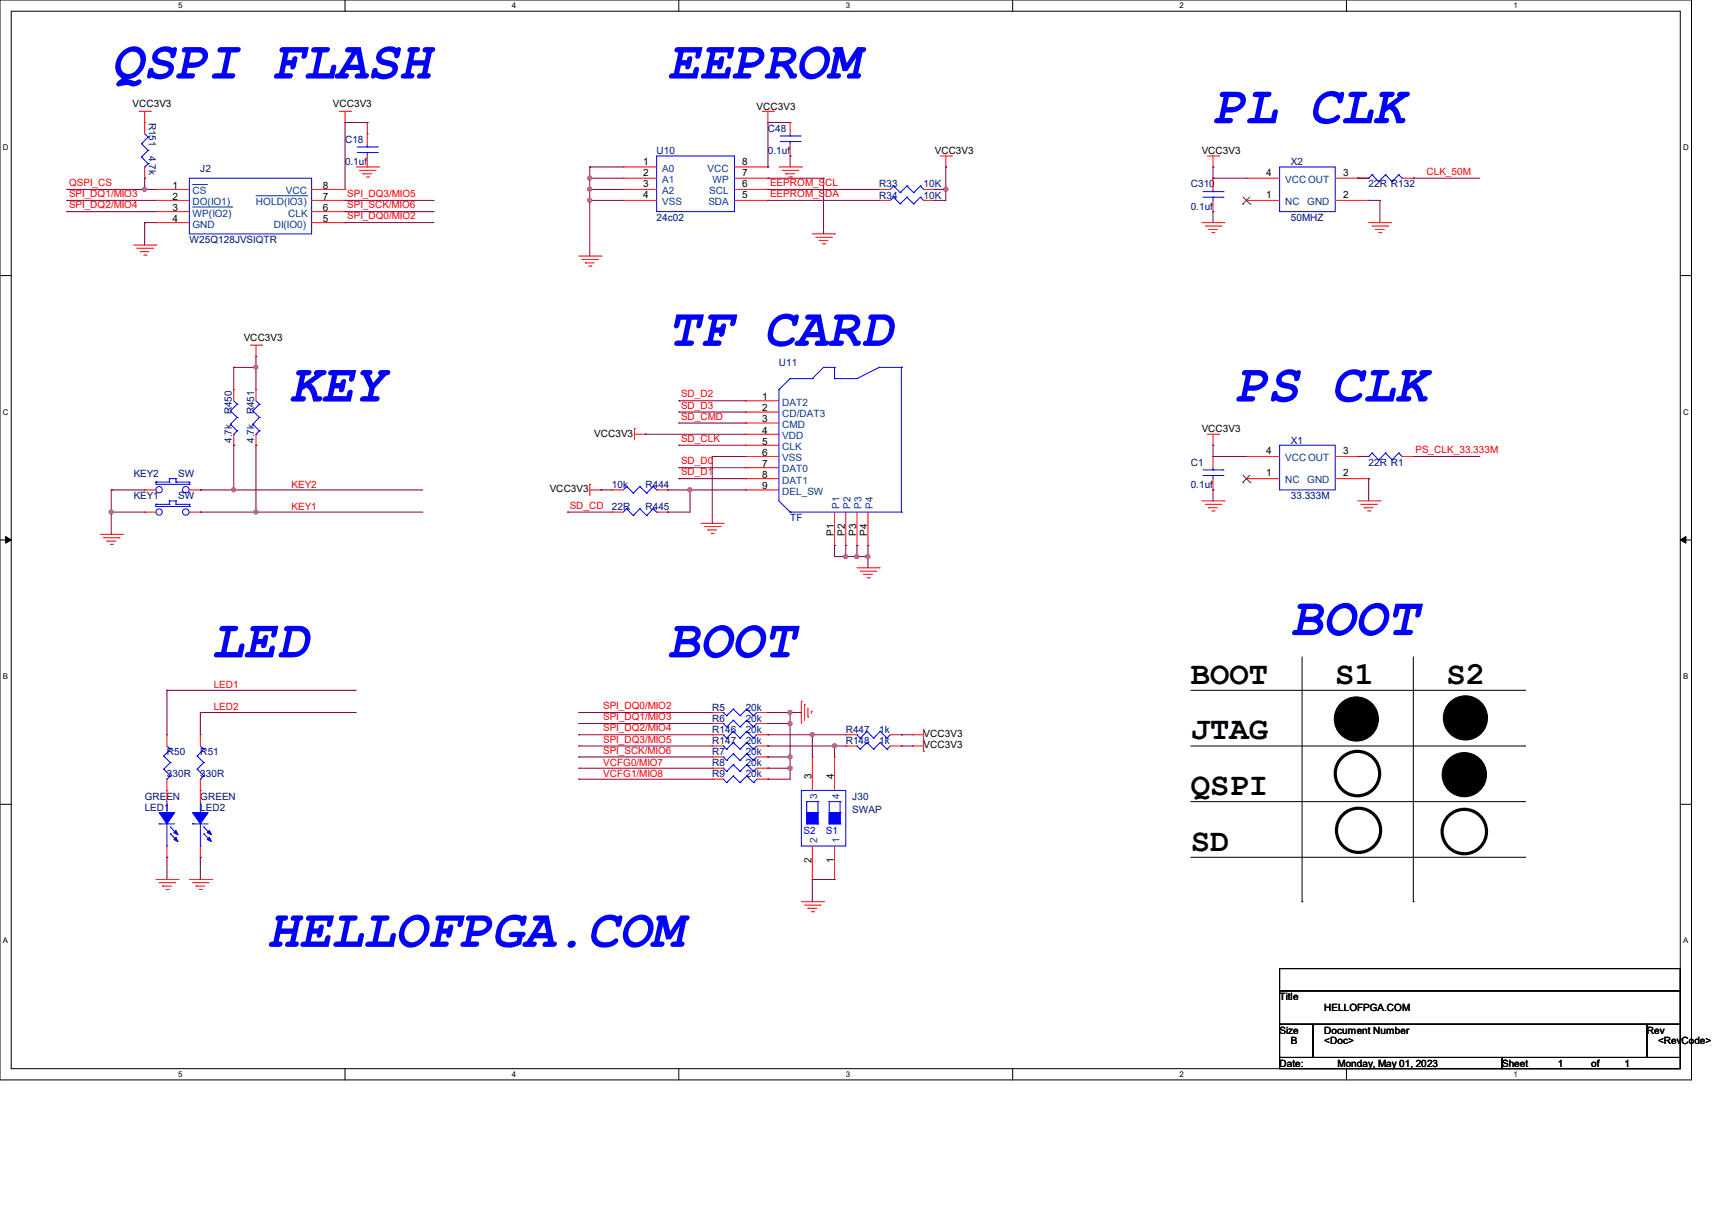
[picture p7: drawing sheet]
<svg xmlns="http://www.w3.org/2000/svg" width="297mm" height="210mm" viewBox="0 0 297 210" stroke-linecap="round" stroke-linejoin="round" font-family="sans-serif">
<path d="M0 0h293.5v187.3h-293.5zM1.9 1.9h289.6v183.4h-289.6z" fill="none" stroke="#000" stroke-width=".17"/>
<g fill="#fff">
<path d="M30.9 .2h.8v1.5h-.8z"/>
<path d="M30.9 185.5h.8v1.6h-.8z"/>
</g>
<path d="M59.9 0v1.9M59.9 185.3v2" fill="none" stroke="#000" stroke-width=".17"/>
<g fill="#fff">
<path d="M88.8 .2h.8v1.5h-.8z"/>
<path d="M88.8 185.5h.8v1.6h-.8z"/>
</g>
<path d="M117.8 0v1.9M117.8 185.3v2" fill="none" stroke="#000" stroke-width=".17"/>
<g fill="#fff">
<path d="M146.7 .2h.8v1.5h-.8z"/>
<path d="M146.7 185.5h.8v1.6h-.8z"/>
</g>
<path d="M175.7 0v1.9M175.7 185.3v2" fill="none" stroke="#000" stroke-width=".17"/>
<g fill="#fff">
<path d="M204.6 .2h.8v1.5h-.8z"/>
<path d="M204.6 185.5h.8v1.6h-.8z"/>
</g>
<path d="M233.6 0v1.9M233.6 185.3v2" fill="none" stroke="#000" stroke-width=".17"/>
<g fill="#fff">
<path d="M262.6 .2h.7v1.5h-.7z"/>
<path d="M262.6 185.5h.7v1.6h-.7z"/>
<path d="M.5 24.8h1v1.6h-1z"/>
<path d="M292 24.8h1v1.6h-1z"/>
<path d="M.5 70.7h1v1.5h-1z"/>
<path d="M292 70.7h1v1.5h-1z"/>
</g>
<path d="M0 47.8h1.9M291.5 47.8h2" fill="none" stroke="#000" stroke-width=".17"/>
<g fill="#fff">
<path d="M.5 116.5h.9v1.6h-.9z"/>
<path d="M292 116.5h.9v1.6h-.9z"/>
</g>
<path d="M0 93.6h1.9M291.5 93.6h2" fill="none" stroke="#000" stroke-width=".17"/>
<path d="M1 93l.9 .6-.9 .6zM291.5 93.6l1-.6v1.2z" fill="#000" stroke="#000" stroke-width=".17"/>
<g fill="#fff">
<path d="M.5 162.4h.9v1.5h-.9z"/>
<path d="M292 162.4h.9v1.5h-.9z"/>
</g>
<g fill="none" stroke="#000" stroke-width=".17">
<path d="M206.6 119.7h57.9M225.9 113.9v42.5M245.2 113.9v42.5M264.5 119.7h.1M0 139.5h1.9M206.6 129.4h57.9M206.6 139h57.9M264.5 129.4h.1M264.5 139h.1M291.5 139.5h2M206.6 148.7h57.9M225.9 156.4h.1"/>
<path d="M245.2 156.4h.1M264.5 148.7h.1M222 168h69.5v3.8h-69.5zM222 171.8h69.5v5.8h-69.5zM222 177.6h5.8v5.8h-5.8zM227.8 177.6h57.9v5.8h-57.9zM285.7 177.6h5.8v5.8h-5.8zM222 183.4h38.6v1.9h-38.6zM260.6 183.4h30.9v1.9h-30.9z"/>
</g>
<g fill="#000" stroke="#000" stroke-width=".17">
<circle cx="235.3" cy="124.7" r="3.8"/>
<circle cx="254.1" cy="134.3" r="3.8"/>
<circle cx="254.2" cy="124.5" r="3.8"/>
</g>
<g fill="none" stroke="#000" stroke-width=".55">
<circle cx="235.5" cy="134.2" r="3.9"/>
<circle cx="235.7" cy="144" r="3.8"/>
<circle cx="254" cy="144.2" r="3.9"/>
</g>
<g fill="none" stroke="#f00" stroke-width=".17">
<path d="M24.1 19.3h2M25.1 19.3v3.9M26.1 19.3h.1M58.9 19.3h1.9M59.9 19.3v2M60.8 19.3h.1M132.2 19.3h2M133.2 19.3v2M134.2 19.3h.1M25.1 21.3h.1M25.1 30.9h.1M25.1 29v1.9"/>
<path d="M27.1 32.9h.1M27.1 34.8h.1M27.1 36.7h.1M27.1 38.6h.1M27.1 38.6h5.8M27.1 34.8h5.8M27.1 32.9h5.8M27.1 36.7h5.8M54.1 38.6h5.8M54.1 34.8h5.8M54.1 32.9h5.8M54.1 36.7h5.8"/>
<path d="M59.9 21.3h.1M59.9 32.9h.1M59.9 34.8h.1M59.9 36.7h.1M59.9 38.6h.1M61.8 29h3.9M62.4 29.5h2.7M62.9 30.1h.1M62.9 30.1h1.6M63.5 30.7h.4M63.7 23.2h.1M63.7 29h.1"/>
<path d="M63.7 23.2v1.9M63.7 27.1v1.9M63.9 30.7h.1M65.1 29.5h.1M65.7 29h.1M108.1 29h.1M108.1 34.8h.1M108.1 30.9h.1M108.1 32.9h.1M108.1 29h5.8M108.1 30.9h5.8M108.1 34.8h5.8"/>
<path d="M108.1 32.9h5.8M127.4 29h5.8M127.4 30.9h5.8M127.4 34.8h5.8M127.4 32.9h5.8M133.2 21.3h.1M133.2 34.8h.1M133.2 32.9h.1M133.2 30.9h.1M133.2 29h.1M135.1 29h3.9M135.7 29.5h2.7"/>
<path d="M136.3 30.1h.1M136.3 30.1h1.5M136.9 30.7h.4M137.1 21.3h.1M137.1 27.1h.1M137.1 21.3v1.9M137.1 25.1v2M137.3 30.7h.1M138.4 29.5h.1M139 29h.1M152.5 34.8h.1M152.5 32.9h.1"/>
<path d="M152.5 34.8h1.9M152.5 32.9h1.9M160.2 34.8h2M160.2 32.9h2M162.2 34.8h.1M162.2 32.9h.1M163.2 27.1h1.9M164.1 29h.1M164.1 27.1v1.9M165.1 27.1h.1M208.5 38.6h3.8M209.1 39.2h2.7"/>
<path d="M209.5 27.1h1.9M209.7 39.8h.1M209.7 39.8h1.5M210.4 29h.1M210.4 30.9h.1M210.4 36.7h.1M210.4 27.1v1.9M210.4 30.9v2M210.4 34.8v1.9M211.4 27.1h.1M211.8 39.2h.1M212.3 38.6h.1"/>
<path d="M216.2 30.9h.1M216.2 34.8h.1M216.2 30.9h5.8M216.2 34.8h5.8M231.6 30.9h5.8M231.6 34.8h5.8M235.5 30.9h.1M237.4 30.9h.1M237.4 34.8h.1M237.4 38.6h3.9M238 39.2h2.7M238.6 39.8h.1"/>
<path d="M238.6 39.8h1.6M240.7 39.2h.1M241.3 38.6h.1M243.2 30.9h2M245.2 30.9h.1M23.2 42.5h3.9M23.7 43.1h2.8M24.3 43.6h.1M24.3 43.6h1.6M24.9 44.2h.4M25.3 44.2h.1M26.5 43.1h.1"/>
<path d="M27.1 42.5h.1M43.4 59.9h2M44.4 59.9v1.9M45.4 59.9h.1M100.4 44.4h3.9M101 45h2.7M101.6 45.6h.1M101.6 45.6h1.5M102.2 46.1h.3M102.5 46.1h.1M103.7 45h.1M104.3 44.4h.1"/>
<path d="M140.9 40.6h3.9M141.5 41.1h2.7M142.1 41.7h.1M142.1 41.7h1.5M142.7 42.3h.3M143 42.3h.1M144.2 41.1h.1M144.8 40.6h.1M210.2 40.3h.4M210.6 40.3h.1M239.2 40.3h.4M239.6 40.3h.1"/>
<path d="M40.6 67.6h.1M40.6 77.2h.1M40.6 67.6v1.9M40.6 75.3v1.9M44.4 61.8h.1M44.4 67.6h.1M44.4 77.2h.1M44.4 67.6v1.9M44.4 75.3v1.9M110.1 74.3h.1M110.1 75.3h1.9M110.1 74.3v2"/>
<path d="M112 75.3h.1M129.4 69.5h.1M129.4 71.5h.1M129.4 73.4h.1M129.4 75.3h.1M129.4 77.2h.1M129.4 79.2h.1M129.4 75.3h5.7M129.4 79.2h5.7M129.4 69.5h5.7M129.4 71.5h5.7M129.4 73.4h5.7"/>
<path d="M129.4 77.2h5.7M209.5 75.3h1.9M210.4 77.2h.1M210.4 79.2h.1M210.4 75.3v1.9M210.4 79.2v1.9M211.4 75.3h.1M216.2 79.2h.1M216.2 79.2h5.8M231.6 79.2h5.8M235.5 79.2h.1M237.4 79.2h.1"/>
<path d="M243.2 79.2h2M245.2 79.2h.1M17.4 92.7h3.9M17.9 93.3h2.8M18.5 93.9h.1M18.5 93.9h1.6M19.1 94.4h.4M19.5 94.4h.1M20.7 93.3h.1M21.3 92.7h.1M25.1 85h.1M25.1 88.8h.1"/>
<path d="M25.1 85h2M25.1 88.8h2M32.9 85h1.9M32.9 88.8h1.9M34.8 85h.1M34.8 88.8h.1M102.3 84h.1M102.3 85h2M102.3 84v1.9M104.3 85h.1M106.2 85h.1M106.2 88.8h.1"/>
<path d="M106.2 85h1.9M106.2 88.8h1.9M113.9 85h1.9M113.9 88.8h1.9M115.8 85h.1M115.8 88.8h.1M121.6 90.8h3.9M122.2 91.3h2.7M122.8 91.9h.1M122.8 91.9h1.5M123.4 92.5h.3M123.7 92.5h.1"/>
<path d="M124.9 91.3h.1M125.5 90.8h.1M129.4 81.1h.1M129.4 83h.1M129.4 85h.1M129.4 85h5.7M129.4 83h5.7M129.4 81.1h5.7M144.8 94.6h.1M144.8 88.8v5.8M146.7 94.6h.1M146.7 88.8v5.8"/>
<path d="M148.7 94.6h.1M148.7 98.5h3.8M148.7 88.8v5.8M149.2 99.1h2.7M149.8 99.6h.1M149.8 99.6h1.5M150.6 94.6h.1M150.6 88.8v5.8M151.9 99.1h.1M152.5 98.5h.1M208.5 86.9h3.8M209.1 87.5h2.7"/>
<path d="M209.7 88.1h.1M209.7 88.1h1.5M210.2 88.6h.4M210.4 85h.1M210.4 83v2M210.6 88.6h.1M211.8 87.5h.1M212.3 86.9h.1M216.2 83h.1M216.2 83h5.8M231.6 83h5.8M235.5 86.9h3.9"/>
<path d="M236.1 87.5h2.7M236.7 88.1h.1M236.7 88.1h1.5M237.3 88.6h.4M237.4 83h.1M237.7 88.6h.1M238.8 87.5h.1M239.4 86.9h.1M150.4 100.2h.4M150.8 100.2h.1M29 127.4h.1M29 137.1h.1"/>
<path d="M29 127.4v2M29 135.1v3.9M34.8 137.1h.1M34.8 127.4h.1M34.8 127.4v2M34.8 135.1v3.9M123.6 123.6h.1M123.6 131.3h.1M123.6 135.1h.1M123.6 133.2h.1M123.6 129.4h.1M123.6 125.5h.1"/>
<path d="M123.6 127.4h.1M123.6 127.4h1.9M123.6 129.4h1.9M123.6 123.6h1.9M123.6 131.3h1.9M123.6 135.1h1.9M123.6 133.2h1.9M123.6 125.5h1.9M131.3 127.4h1.9M131.3 129.4h1.9M131.3 123.6h1.9M131.3 131.3h1.9"/>
<path d="M131.3 135.1h1.9M131.3 133.2h1.9M131.3 125.5h1.9M133.2 123.6h.1M133.2 131.3h.1M133.2 135.1h.1M133.2 133.2h.1M133.2 129.4h.1M133.2 125.5h.1M133.2 127.4h.1M139 121.6h.1M139 121.6v3.9"/>
<path d="M139.6 122.2h.1M139.6 122.2v2.7M140.2 124.3h.1M140.2 122.8v1.5M140.8 123.4h.1M140.8 123.4v.3M140.9 131.3h.1M140.9 131.3v5.8M144.8 131.3h.1M144.8 131.3v5.8M146.7 129.4h.1M146.7 127.4h.1"/>
<path d="M146.7 127.4h2M146.7 129.4h2M154.4 127.4h2M154.4 129.4h2M156.4 129.4h.1M156.4 127.4h.1M158.3 127.4h.1M158.3 129.4h.1M158.3 127.4h1.9M158.3 129.4h1.9M160.2 128.4h.1M160.2 130.3h.1"/>
<path d="M160.2 126.4v3.9M27.1 152.5h3.8M27.6 153.1h2.7M28.2 153.7h.1M28.2 153.7h1.6M28.8 154.3h.4M29 148.7h.1M29 146.7v2M29.2 154.3h.1M30.3 153.1h.1M30.9 152.5h.1M32.9 152.5h3.8"/>
<path d="M33.4 153.1h2.7M34 153.7h.1M34 153.7h1.5M34.6 154.3h.4M34.8 148.7h.1M34.8 146.7v2M35 154.3h.1M36.1 153.1h.1M36.7 152.5h.1M139 156.4h3.9M139.6 157h2.7M140.2 157.5h.1"/>
<path d="M140.2 157.5h1.5M140.8 158.1h.3M140.9 152.5h.1M140.9 146.7v5.8M141.1 158.1h.1M142.3 157h.1M142.9 156.4h.1M144.8 152.5h.1M144.8 146.7v5.8"/>
</g>
<g fill="none" stroke="#00f" stroke-width=".17">
<path d="M24.6 24.9h.1M24.6 27.2h.1M24.6 24.9l1.1 1.2M24.6 27.2l1.1 1.2M25.1 29h.1M25.1 23.2l.6 .5M25.7 23.7h.1M25.7 26.1h.1M25.7 28.4h.1M25.7 23.7l-1.1 1.2M25.7 26.1l-1.1 1.1M25.7 28.4l-.6 .6"/>
<path d="M32.9 30.9h21.2v9.7h-21.2zM62 26.5h3.4M62 25.5h3.4M63.7 25.5h.1M63.7 26.5h.1M63.7 25.1v.4M63.7 26.5v.6M65.4 26.5h.1M65.4 25.5h.1M113.9 27.1h13.5v9.6h-13.5zM135.3 24.6h3.5M135.3 23.6h3.5"/>
<path d="M137.1 23.6h.1M137.1 24.6h.1M137.1 23.2v.4M137.1 24.6v.5M138.8 24.6h.1M138.8 23.6h.1M155 34.2h.1M155 32.3h.1M155 34.2l-.6 .6M155 34.2l1.2 1.1M155 32.3l-.6 .6M155 32.3l1.2 1.1"/>
<path d="M156.2 35.3h.1M156.2 33.4h.1M157.4 34.2h.1M157.4 32.3h.1M157.4 34.2l-1.2 1.1M157.4 34.2l1.1 1.1M157.4 32.3l-1.2 1.1M157.4 32.3l1.1 1.1M158.5 35.3h.1M158.5 33.4h.1M159.7 34.2h.1M159.7 32.3h.1"/>
<path d="M159.7 34.2l-1.2 1.1M159.7 34.2l.5 .6M159.7 32.3l-1.2 1.1M159.7 32.3l.5 .6M160.2 34.8h.1M160.2 32.9h.1M208.7 34.2h3.5M208.7 33.2h3.5M210.4 33.2h.1M210.4 34.2h.1M210.4 32.9v.3M210.4 34.2v.6"/>
<path d="M212.2 34.2h.1M212.2 33.2h.1M222 29h9.6v7.7h-9.6zM238 30.3h.1M238 30.3l-.6 .6M238 30.3l1.2 1.2M239.2 31.5h.1M240.4 30.3h.1M240.4 30.3l-1.2 1.2M240.4 30.3l1.1 1.2M241.5 31.5h.1M242.7 30.3h.1"/>
<path d="M242.7 30.3l-1.2 1.2M242.7 30.3l.5 .6M243.2 30.9h.1M40 71.2h.1M40 73.6h.1M40 71.2l1.1 1.2M40 73.6l1.1 1.1M40.6 75.3h.1M40.6 69.5l.5 .6M41.1 70.1h.1M41.1 72.4h.1M41.1 74.7h.1"/>
<path d="M41.1 70.1l-1.1 1.1M41.1 72.4l-1.1 1.2M41.1 74.7l-.5 .6M43.9 71.2h.1M43.9 73.6h.1M43.9 71.2l1.1 1.2M43.9 73.6l1.1 1.1M44.4 75.3h.1M44.4 69.5l.6 .6M45 70.1h.1M45 72.4h.1M45 74.7h.1"/>
<path d="M45 70.1l-1.1 1.1M45 72.4l-1.1 1.2M45 74.7l-.6 .6M135.1 67.6h.1M135.1 67.6v19.3l2 1.9M137.1 65.7h.1M137.1 65.7l-2 1.9M137.1 65.7h3.8M140.9 65.7h.1M142.9 63.7h.1M142.9 63.7l-2 2M142.9 63.7h1.9"/>
<path d="M144.8 63.7h.1M144.8 65.7h.1M144.8 63.7v2M144.8 65.7h3.9M148.7 65.7h.1M152.5 63.7h.1M152.5 63.7h3.9M152.5 63.7l-3.8 2M156.4 63.7h.1M156.4 63.7v25.1M222 77.2h9.6v7.8h-9.6zM238 78.6h.1"/>
<path d="M238 78.6l-.6 .6M238 78.6l1.2 1.2M239.2 79.8h.1M240.4 78.6h.1M240.4 78.6l-1.2 1.2M240.4 78.6l1.1 1.2M241.5 79.8h.1M242.7 78.6h.1M242.7 78.6l-1.2 1.2M242.7 78.6l.5 .6M243.2 79.2h.1M27.1 83.6h.1"/>
<path d="M27.1 87.5h.1M27.1 83.6v.4h5.8M27.1 83.6h2.3M27.1 87.5v.3h5.8M27.1 87.5h2.3M29.4 83h.1M29.4 83.6h.1M29.4 86.9h.1M29.4 87.5h.1M29.4 83h1.1M29.4 83v.6M29.4 86.9v.6"/>
<path d="M29.4 86.9h1.1M30.5 83.6h.1M30.5 83h.1M30.5 87.5h.1M30.5 86.9h.1M30.5 83.6h2.4M30.5 83v.6M30.5 86.9v.6M30.5 87.5h2.4M32.9 84h.1M32.9 83.6h.1M32.9 87.8h.1"/>
<path d="M32.9 87.5h.1M32.9 83.6v.4M32.9 87.5v.3M108.7 84.4h.1M108.7 88.2h.1M108.7 84.4l-.6 .6M108.7 84.4l1.2 1.1M108.7 88.2l-.6 .6M108.7 88.2l1.2 1.2M109.9 85.5h.1M109.9 89.4h.1M111 84.4h.1"/>
<path d="M111 88.2h.1M111 84.4l-1.1 1.1M111 84.4l1.2 1.1M111 88.2l-1.1 1.2M111 88.2l1.2 1.2M112.2 85.5h.1M112.2 89.4h.1M113.3 84.4h.1M113.3 88.2h.1M113.3 84.4l-1.1 1.1M113.3 84.4l.6 .6M113.3 88.2l-1.1 1.2"/>
<path d="M113.3 88.2l.6 .6M113.9 85h.1M113.9 88.8h.1M137.1 88.8h.1M137.1 88.8h19.3M156.4 88.8h.1M208.7 82.5h3.5M208.7 81.5h3.5M210.4 81.5h.1M210.4 82.5h.1M210.4 81.1v.4M210.4 82.5v.5"/>
<path d="M212.2 82.5h.1M212.2 81.5h.1M28.4 131.1h.1M28.4 133.4h.1M28.4 131.1l1.1 1.1M28.4 133.4l1.1 1.2M29 135.1h.1M29 129.4l.5 .5M29 139v1.9M29.5 129.9h.1M29.5 132.2h.1M29.5 134.6h.1"/>
<path d="M29.5 129.9l-1.1 1.2M29.5 132.2l-1.1 1.2M29.5 134.6l-.5 .5M34.2 131.1h.1M34.2 133.4h.1M34.2 131.1l1.1 1.1M34.2 133.4l1.1 1.2M34.8 135.1h.1M34.8 139v1.9M34.8 129.4l.5 .5M35.3 129.9h.1M35.3 132.2h.1"/>
<path d="M35.3 134.6h.1M35.3 129.9l-1.1 1.2M35.3 132.2l-1.1 1.2M35.3 134.6l-.5 .5M125.5 123.6h.1M125.5 131.3h.1M125.5 135.1h.1M125.5 133.2h.1M125.5 129.4h.1M125.5 125.5h.1M125.5 127.4h.1M125.5 123.6l.6 .5"/>
<path d="M125.5 131.3l.6 .6M125.5 135.1l.6 .6M125.5 133.2l.6 .6M125.5 129.4l.6 .5M125.5 125.5l.6 .6M125.5 127.4l.6 .6M126.1 124.1h.1M126.1 131.9h.1M126.1 135.7h.1M126.1 133.8h.1M126.1 129.9h.1M126.1 126.1h.1"/>
<path d="M126.1 128h.1M127.2 123h.1M127.2 130.7h.1M127.2 134.6h.1M127.2 132.6h.1M127.2 128.8h.1M127.2 124.9h.1M127.2 126.8h.1M127.2 123l1.2 1.1M127.2 123l-1.1 1.1M127.2 130.7l1.2 1.2M127.2 130.7l-1.1 1.2"/>
<path d="M127.2 134.6l1.2 1.1M127.2 134.6l-1.1 1.1M127.2 132.6l1.2 1.2M127.2 132.6l-1.1 1.2M127.2 128.8l1.2 1.1M127.2 128.8l-1.1 1.1M127.2 124.9l1.2 1.2M127.2 124.9l-1.1 1.2M127.2 126.8l1.2 1.2M127.2 126.8l-1.1 1.2M128.4 124.1h.1M128.4 131.9h.1"/>
<path d="M128.4 135.7h.1M128.4 133.8h.1M128.4 129.9h.1M128.4 126.1h.1M128.4 128h.1M129.5 123h.1M129.5 130.7h.1M129.5 134.6h.1M129.5 132.6h.1M129.5 128.8h.1M129.5 124.9h.1M129.5 126.8h.1"/>
<path d="M129.5 123l1.2 1.1M129.5 123l-1.1 1.1M129.5 130.7l1.2 1.2M129.5 130.7l-1.1 1.2M129.5 134.6l1.2 1.1M129.5 134.6l-1.1 1.1M129.5 132.6l1.2 1.2M129.5 132.6l-1.1 1.2M129.5 128.8l1.2 1.1M129.5 128.8l-1.1 1.1M129.5 124.9l1.2 1.2M129.5 124.9l-1.1 1.2"/>
<path d="M129.5 126.8l1.2 1.2M129.5 126.8l-1.1 1.2M130.7 124.1h.1M130.7 131.9h.1M130.7 135.7h.1M130.7 133.8h.1M130.7 129.9h.1M130.7 126.1h.1M130.7 128h.1M131.3 123.6l-.6 .5M131.3 131.3l-.6 .6M131.3 135.1l-.6 .6"/>
<path d="M131.3 133.2l-.6 .6M131.3 129.4l-.6 .5M131.3 125.5l-.6 .6M131.3 127.4l-.6 .6M139 137.1h7.7v9.6h-7.7zM140 139h.1M140 139h1.9M140 139v3.9M141.9 139h.1M141.9 139v3.9M143.8 139h.1M143.8 139h2"/>
<path d="M143.8 139v3.9M145.8 139h.1M145.8 139v3.9M148.7 129.4h.1M148.7 127.4h.1M148.7 129.4l.5 .5M148.7 127.4l.5 .6M149.2 129.9h.1M149.2 128h.1M150.4 128.8h.1M150.4 126.8h.1M150.4 128.8l1.2 1.1"/>
<path d="M150.4 128.8l-1.2 1.1M150.4 126.8l1.2 1.2M150.4 126.8l-1.2 1.2M151.6 129.9h.1M151.6 128h.1M152.7 128.8h.1M152.7 126.8h.1M152.7 128.8l1.2 1.1M152.7 128.8l-1.1 1.1M152.7 126.8l1.2 1.2M152.7 126.8l-1.1 1.2M153.9 129.9h.1"/>
<path d="M153.9 128h.1M154.4 129.4l-.5 .5M154.4 127.4l-.5 .6M27.6 142.9h.1M27.6 142.9h2.7M29 140.9h.1M29 146.7h.1M29 142.9v3.8M29.5 143.4h.1M29.5 144.6h.1M29.5 143.4l1.2 1.2M29.5 144.6l1.2 1.2"/>
<path d="M33.4 142.9h.1M33.4 142.9h2.7M34.8 140.9h.1M34.8 146.7h.1M34.8 142.9v3.8M35.3 143.4h.1M35.3 144.6h.1M35.3 143.4l1.2 1.2M35.3 144.6l1.2 1.2M140 142.9h.1M140 142.9h1.9M140 140.9h1.9"/>
<path d="M141.9 140.9h.1M141.9 142.9h.1M143.8 142.9h.1M143.8 142.9h2M143.8 140.9h2M145.8 142.9h.1M145.8 140.9h.1"/>
<circle cx="27.6" cy="88.8" r=".55"/>
<circle cx="27.6" cy="84.9" r=".55"/>
<circle cx="32.2" cy="88.8" r=".56"/>
<circle cx="32.2" cy="84.9" r=".56"/>
</g>
<path d="M215.6 35.4h.1M215.6 34.2l1.3 1.2M216.8 34.2l-1.2 1.2M216.9 35.4h.1M215.6 83.7h.1M215.6 82.4l1.3 1.3M216.8 82.4l-1.2 1.3M216.9 83.7h.1" fill="none" stroke="#804000" stroke-width=".17"/>
<g fill="#00f" stroke="#00f" stroke-width=".17">
<path d="M33.4 140.9h2.7l-1.3 2z" fill-rule="evenodd"/>
<path d="M36.3 145.2l.4 .8-.8-.4z" fill-rule="evenodd"/>
<path d="M36.3 144l.4 .8-.8-.4z" fill-rule="evenodd"/>
<path d="M27.6 140.9h2.7l-1.3 2z" fill-rule="evenodd"/>
<path d="M30.5 145.2l.4 .8-.8-.4z" fill-rule="evenodd"/>
<path d="M30.1 144.4l.4-.4 .4 .8z" fill-rule="evenodd"/>
<path d="M143.8 140.9h2v2h-2z" fill-rule="evenodd"/>
<path d="M140 140.9h1.9v2h-1.9z" fill-rule="evenodd"/>
</g>
<path d="M33.4 32h2.4M33.4 35.9h6.8M35.8 32h.1M40.2 35.9h.1M44.4 34h8.8M53.2 34h.1" fill="none" stroke="#004080" stroke-width=".17"/>
<g fill="none" stroke="#800040" stroke-width=".17">
<path d="M11.6 32.9h.1M11.6 34.8h.1M11.6 36.7h.1M11.6 32.9h15.5M11.6 34.8h15.5M11.6 36.7h15.5M25.1 30.9h.1M25.1 32.9h.1M25.1 38.6h.1M25.1 30.9v2M25.1 38.6v3.9M25.1 38.6h2"/>
<path d="M59.9 21.3h.1M59.9 34.8h.1M59.9 36.7h.1M59.9 38.6h.1M59.9 21.3v11.6M59.9 21.3h3.8M59.9 34.8h15.4M59.9 36.7h15.4M59.9 38.6h15.4M63.7 21.3h.1M63.7 21.3v1.9M102.3 29h.1"/>
<path d="M102.3 30.9h.1M102.3 32.9h.1M102.3 34.8h.1M102.3 32.9h5.8M102.3 34.8h5.8M102.3 29h5.8M102.3 29v15.4M102.3 30.9h5.8M133.2 21.3h.1M133.2 29h.1M133.2 30.9h.1M133.2 32.9h.1"/>
<path d="M133.2 34.8h.1M133.2 21.3h3.9M133.2 32.9h19.3M133.2 34.8h19.3M133.2 21.3v7.7M133.2 30.9h9.7M137.1 27.1h.1M137.1 27.1v1.9M142.9 30.9h.1M142.9 30.9v9.7M162.2 32.9h.1M162.2 34.8h.1"/>
<path d="M162.2 32.9h1.9M164.1 29h.1M164.1 32.9h.1M164.1 29v5.8h-1.9M210.4 29h.1M210.4 30.9h.1M210.4 36.7h.1M210.4 30.9h5.8M210.4 29v1.9M210.4 36.7v1.9M235.5 30.9h.1M235.5 30.9h1.9"/>
<path d="M237.4 34.8h.1M237.4 34.8h2M239.4 34.8h.1M239.4 34.8v3.8M245.2 30.9h.1M245.2 30.9h11.6M40.6 63.7h.1M40.6 77.2h.1M40.6 63.7h3.8M40.6 63.7v3.9M40.6 77.2v7.8M44.4 61.8h.1"/>
<path d="M44.4 63.7h.1M44.4 77.2h.1M44.4 61.8v5.8M44.4 77.2v11.6M112 75.3h.1M112 75.3h17.4M117.8 69.5h.1M117.8 71.5h.1M117.8 73.4h.1M117.8 77.2h.1M117.8 69.5h11.6M117.8 71.5h11.6"/>
<path d="M117.8 73.4h11.6M117.8 77.2h11.6M123.6 79.2h.1M123.6 79.2h5.8M123.6 79.2v11.6M210.4 77.2h.1M210.4 79.2h.1M210.4 77.2v2M210.4 79.2h5.8M235.5 79.2h.1M235.5 79.2h1.9M245.2 79.2h.1"/>
<path d="M245.2 79.2h11.6M19.3 85h.1M19.3 88.8h.1M19.3 85v7.7M19.3 85h5.8M19.3 88.8h5.8M34.8 85h.1M34.8 88.8h.1M34.8 85h38.6M34.8 88.8h38.6M40.6 85h.1M44.4 88.8h.1"/>
<path d="M98.5 88.8h.1M98.5 88.8h7.7M104.3 85h.1M104.3 85h1.9M115.8 85h.1M115.8 88.8h.1M115.8 85h13.6M117.8 81.1h.1M117.8 83h.1M117.8 81.1h11.6M117.8 83h11.6M119.7 85h.1"/>
<path d="M119.7 85v3.8h-3.9M144.8 94.6h.1M144.8 96.5h.1M144.8 94.6v1.9M144.8 96.5h5.8M146.7 94.6h.1M146.7 96.5h.1M146.7 94.6v1.9M148.7 94.6h.1M148.7 96.5h.1M148.7 94.6v1.9M150.6 94.6h.1"/>
<path d="M150.6 96.5h.1M150.6 94.6v3.9M210.4 85h.1M210.4 85v1.9M237.4 83h.1M237.4 83v3.9M29 119.7h.1M29 119.7h32.8M29 119.7v7.7M34.8 123.6h.1M34.8 123.6h27M34.8 123.6v3.8"/>
<path d="M100.4 123.6h.1M100.4 125.5h.1M100.4 127.4h.1M100.4 129.4h.1M100.4 131.3h.1M100.4 133.2h.1M100.4 135.1h.1M100.4 123.6h23.2M100.4 125.5h23.2M100.4 127.4h23.2M100.4 129.4h23.2M100.4 131.3h23.2"/>
<path d="M100.4 133.2h23.2M100.4 135.1h23.2M133.2 123.6h.1M133.2 125.5h.1M133.2 127.4h.1M133.2 129.4h.1M133.2 131.3h.1M133.2 133.2h.1M133.2 135.1h.1M133.2 123.6h5.8M133.2 125.5h3.9M133.2 127.4h13.5"/>
<path d="M133.2 129.4h13.5M133.2 131.3h3.9M133.2 133.2h3.9M137.1 123.6h.1M137.1 125.5h.1M137.1 131.3h.1M137.1 133.2h.1M137.1 123.6v11.5h-3.9M140.9 127.4h.1M140.9 127.4v3.9M144.8 129.4h.1M144.8 129.4v1.9"/>
<path d="M156.4 127.4h.1M156.4 129.4h.1M156.4 127.4h1.9M156.4 129.4h1.9M29 148.7h.1M29 148.7v3.8M34.8 148.7h.1M34.8 148.7v3.8M140.9 152.5h.1M140.9 152.5v3.9M140.9 152.5h3.9"/>
</g>
<g fill="#f0f" stroke="#f0f" stroke-width=".17">
<circle cx="25.1" cy="32.8" r=".36"/>
<circle cx="164.1" cy="32.8" r=".37"/>
<circle cx="102.3" cy="30.9" r=".36"/>
<circle cx="102.3" cy="34.7" r=".36"/>
<circle cx="102.3" cy="32.8" r=".36"/>
<circle cx="137.1" cy="123.5" r=".36"/>
<circle cx="137.1" cy="125.5" r=".36"/>
<circle cx="140.9" cy="127.4" r=".36"/>
<circle cx="144.8" cy="129.3" r=".37"/>
<circle cx="137.1" cy="133.2" r=".36"/>
<circle cx="137.1" cy="131.3" r=".36"/>
<circle cx="44.4" cy="63.7" r=".36"/>
<circle cx="19.3" cy="88.8" r=".37"/>
<circle cx="40.5" cy="84.9" r=".36"/>
<circle cx="44.4" cy="88.8" r=".36"/>
<circle cx="119.7" cy="84.9" r=".37"/>
<circle cx="150.6" cy="96.5" r=".36"/>
<circle cx="148.6" cy="96.5" r=".37"/>
<circle cx="146.7" cy="96.5" r=".36"/>
</g>
<g font-size="9.2" fill="#00f">
<text x="19.3" y="13.6">QSPI FLASH</text>
<text x="115.8" y="13.6">EEPROM</text>
<text x="210.4" y="21.4">PL CLK</text>
<text x="115.8" y="60">TF CARD</text>
<text x="50.2" y="69.6">KEY</text>
<text x="214.3" y="69.6">PS CLK</text>
<text x="223.9" y="110.2">BOOT</text>
<text x="36.7" y="114">LED</text>
<text x="115.8" y="114">BOOT</text>
<text x="46.4" y="164.2">HELLOFPGA.COM</text>
</g>
<g font-size="5.6">
<text x="206.6" y="118.6">BOOT</text>
<text x="231.6" y="118.6">S1</text>
<text x="251" y="118.6">S2</text>
<text x="206.6" y="128.2">JTAG</text>
<text x="206.6" y="137.9">QSPI</text>
<text x="206.6" y="147.5">SD</text>
</g>
<g font-size="1.7">
<text x="23" y="18.6">VCC3V3</text>
<text x="57.7" y="18.6">VCC3V3</text>
<text x="131.3" y="19">VCC3V3</text>
<text x="111.6" y="28.5">1</text>
<text x="128.8" y="28.5">8</text>
<text x="162.2" y="26.7">VCC3V3</text>
<text x="208.5" y="26.7">VCC3V3</text>
<text x="29.9" y="32.7">1</text>
<text x="29.9" y="34.6">2</text>
<text x="56" y="32.7">8</text>
<text x="56" y="34.6">7</text>
<text x="111.6" y="34.3">4</text>
<text x="111.6" y="30.5">2</text>
<text x="111.6" y="32.4">3</text>
<text x="128.8" y="34.3">5</text>
<text x="128.8" y="32.4">6</text>
<text x="128.8" y="30.5">7</text>
<text x="219.7" y="30.5">4</text>
<text x="219.7" y="34.3">1</text>
<text x="233" y="30.5">3</text>
<text x="233" y="34.3">2</text>
<text x="29.9" y="36.6">3</text>
<text x="29.9" y="38.5">4</text>
<text x="56" y="36.6">6</text>
<text x="56" y="38.5">5</text>
<text x="42.3" y="59.1">VCC3V3</text>
<text x="132.2" y="69.4">1</text>
<text x="132.2" y="71.3">2</text>
<text x="103.1" y="75.7">VCC3V3</text>
<text x="132.2" y="73.2">3</text>
<text x="132.2" y="75.2">4</text>
<text x="132.2" y="77.1">5</text>
<text x="208.5" y="75">VCC3V3</text>
<text x="132.2" y="79">6</text>
<text x="132.2" y="81">7</text>
<text x="132.2" y="82.9">8</text>
<text x="219.7" y="78.7">4</text>
<text x="219.7" y="82.6">1</text>
<text x="233" y="78.7">3</text>
<text x="233" y="82.6">2</text>
<text x="95.4" y="85.4">VCC3V3</text>
<text x="132.2" y="84.8">9</text>
<text x="144.6" y="92.9" transform="rotate(-90 144.6 92.9)">P1</text>
<text x="146.6" y="92.9" transform="rotate(-90 146.6 92.9)">P2</text>
<text x="148.5" y="92.9" transform="rotate(-90 148.5 92.9)">P3</text>
<text x="150.4" y="92.9" transform="rotate(-90 150.4 92.9)">P4</text>
<text x="160.2" y="127.9">VCC3V3</text>
<text x="160.2" y="129.8">VCC3V3</text>
<text x="140.8" y="135.1" transform="rotate(-90 140.8 135.1)">3</text>
<text x="144.6" y="135.1" transform="rotate(-90 144.6 135.1)">4</text>
<text x="140.8" y="149.6" transform="rotate(-90 140.8 149.6)">2</text>
<text x="144.6" y="149.6" transform="rotate(-90 144.6 149.6)">1</text>
<text x="222" y="173.4">Title</text>
<text x="222" y="179.2">Size</text>
<text x="229.7" y="175.3">HELLOFPGA.COM</text>
<text x="229.7" y="179.2">Document Number</text>
<text x="285.7" y="179.2">Rev</text>
<text x="222" y="185">Date:</text>
<text x="223.9" y="181.1">B</text>
<text x="229.7" y="181.1">&lt;Doc&gt;</text>
<text x="232.1" y="185">Monday, May 01, 2023</text>
<text x="260.6" y="185">Sheet</text>
<text x="270.2" y="185">1</text>
<text x="276" y="185">of</text>
<text x="281.8" y="185">1</text>
<text x="287.7" y="181.1">&lt;RevCode&gt;</text>
</g>
<g font-size="1.7" fill="#000080">
<text x="25.8" y="21.3" transform="rotate(90 25.8 21.3)">R151</text>
<text x="133.2" y="22.9">C48</text>
<text x="25.8" y="27.1" transform="rotate(90 25.8 27.1)">4.7k</text>
<text x="34.8" y="29.8">J2</text>
<text x="59.9" y="24.8">C18</text>
<text x="59.9" y="28.7">0.1uf</text>
<text x="113.9" y="26.7">U10</text>
<text x="133.2" y="26.7">0.1uf</text>
<text x="223.9" y="28.7">X2</text>
<text x="152.5" y="34.5">R34</text>
<text x="152.5" y="32.5">R33</text>
<text x="160.2" y="34.5">10K</text>
<text x="160.2" y="32.5">10K</text>
<text x="206.6" y="32.5">C310</text>
<text x="237.4" y="32.5">22R R132</text>
<text x="113.9" y="38.3">24c02</text>
<text x="206.6" y="36.4">0.1uf</text>
<text x="223.9" y="38.3">50MHZ</text>
<text x="32.8" y="42.2">W25Q128JVSIQTR</text>
<text x="135.1" y="63.4">U11</text>
<text x="40.2" y="71.8" transform="rotate(-90 40.2 71.8)">R450</text>
<text x="44.1" y="71.8" transform="rotate(-90 44.1 71.8)">R451</text>
<text x="40.2" y="76.8" transform="rotate(-90 40.2 76.8)">4.7k</text>
<text x="44.1" y="76.8" transform="rotate(-90 44.1 76.8)">4.7k</text>
<text x="223.9" y="76.9">X1</text>
<text x="23.2" y="82.7">KEY2</text>
<text x="30.9" y="82.7">SW</text>
<text x="206.6" y="80.8">C1</text>
<text x="237.4" y="80.8">22R R1</text>
<text x="23.2" y="86.6">KEY1</text>
<text x="30.9" y="86.6">SW</text>
<text x="106.2" y="84.6">10k</text>
<text x="106.2" y="88.5">22R</text>
<text x="112" y="84.6">R444</text>
<text x="112" y="88.5">R445</text>
<text x="206.6" y="84.6">0.1uf</text>
<text x="223.9" y="86.6">33.333M</text>
<text x="137.1" y="90.4">TF</text>
<text x="123.6" y="123.2">R5</text>
<text x="123.6" y="125.2">R6</text>
<text x="129.4" y="123.2">20k</text>
<text x="129.4" y="125.2">20k</text>
<text x="29" y="131">R50</text>
<text x="34.8" y="131">R51</text>
<text x="123.6" y="131">R7</text>
<text x="123.6" y="129">R147</text>
<text x="123.6" y="127.1">R146</text>
<text x="129.4" y="131">20k</text>
<text x="129.4" y="129">20k</text>
<text x="129.4" y="127.1">20k</text>
<text x="146.7" y="129">R148</text>
<text x="146.7" y="127.1">R447</text>
<text x="152.5" y="129">1k</text>
<text x="152.5" y="127.1">1k</text>
<text x="29" y="134.8">330R</text>
<text x="34.8" y="134.8">330R</text>
<text x="123.6" y="134.8">R9</text>
<text x="123.6" y="132.9">R8</text>
<text x="129.4" y="134.8">20k</text>
<text x="129.4" y="132.9">20k</text>
<text x="25.1" y="140.6">LED1</text>
<text x="25.1" y="138.7">GREEN</text>
<text x="34.8" y="140.6">LED2</text>
<text x="34.8" y="138.7">GREEN</text>
<text x="147.9" y="138.7">J30</text>
<text x="147.9" y="141">SWAP</text>
</g>
<g font-size="1.7" fill="#004080">
<text x="114.9" y="29.8">A0</text>
<text x="122.8" y="29.8">VCC</text>
<text x="33.4" y="33.7">CS</text>
<text x="33.4" y="35.6">DO(IO1)</text>
<text x="44.4" y="35.6">HOLD(IO3)</text>
<text x="49.6" y="33.7">VCC</text>
<text x="114.9" y="35.6">VSS</text>
<text x="114.9" y="31.7">A1</text>
<text x="114.9" y="33.7">A2</text>
<text x="122.9" y="35.6">SDA</text>
<text x="123.1" y="33.7">SCL</text>
<text x="123.6" y="31.7">WP</text>
<text x="223" y="31.7">VCC OUT</text>
<text x="223" y="35.6">NC</text>
<text x="226.8" y="35.6">GND</text>
<text x="33.4" y="37.5">WP(IO2)</text>
<text x="33.4" y="39.5">GND</text>
<text x="47.5" y="39.5">DI(IO0)</text>
<text x="50" y="37.5">CLK</text>
<text x="135.7" y="70.4">DAT2</text>
<text x="135.7" y="72.3">CD/DAT3</text>
<text x="135.7" y="74.2">CMD</text>
<text x="135.7" y="76.2">VDD</text>
<text x="135.7" y="78.1">CLK</text>
<text x="135.7" y="80">VSS</text>
<text x="135.7" y="81.9">DAT0</text>
<text x="135.7" y="83.9">DAT1</text>
<text x="223" y="80">VCC OUT</text>
<text x="223" y="83.8">NC</text>
<text x="226.8" y="83.8">GND</text>
<text x="135.7" y="85.8">DEL_SW</text>
<text x="145.6" y="88.2" transform="rotate(-90 145.6 88.2)">P1</text>
<text x="147.6" y="88.2" transform="rotate(-90 147.6 88.2)">P2</text>
<text x="149.5" y="88.2" transform="rotate(-90 149.5 88.2)">P3</text>
<text x="151.4" y="88.2" transform="rotate(-90 151.4 88.2)">P4</text>
<text x="141.8" y="138.6" transform="rotate(-90 141.8 138.6)">3</text>
<text x="145.6" y="138.6" transform="rotate(-90 145.6 138.6)">4</text>
<text x="141.8" y="146.1" transform="rotate(-90 141.8 146.1)">2</text>
<text x="145.6" y="146.1" transform="rotate(-90 145.6 146.1)">1</text>
</g>
<g font-size="1.7" fill="#f00">
<text x="12" y="32.3">QSPI_CS</text>
<text x="12" y="34.2">SPI_DQ1/MIO3</text>
<text x="60.2" y="34.2">SPI_DQ3/MIO5</text>
<text x="133.6" y="32.3">EEPROM_SCL</text>
<text x="133.6" y="34.2">EEPROM_SDA</text>
<text x="247.5" y="30.3">CLK_50M</text>
<text x="12" y="36.1">SPI_DQ2/MIO4</text>
<text x="60.2" y="36.1">SPI_SCK/MIO6</text>
<text x="60.2" y="38">SPI_DQ0/MIO2</text>
<text x="118.1" y="68.9">SD_D2</text>
<text x="118.1" y="70.9">SD_D3</text>
<text x="118.1" y="72.8">SD_CMD</text>
<text x="118.1" y="76.6">SD_CLK</text>
<text x="118.1" y="80.5">SD_D0</text>
<text x="118.1" y="82.4">SD_D1</text>
<text x="245.6" y="78.6">PS_CLK_33.333M</text>
<text x="50.6" y="84.6">KEY2</text>
<text x="50.6" y="88.4">KEY1</text>
<text x="98.8" y="88.2">SD_CD</text>
<text x="37.1" y="119.3">LED1</text>
<text x="37.1" y="123.2">LED2</text>
<text x="104.6" y="123">SPI_DQ0/MIO2</text>
<text x="104.6" y="124.9">SPI_DQ1/MIO3</text>
<text x="104.6" y="126.8">SPI_DQ2/MIO4</text>
<text x="104.6" y="128.8">SPI_DQ3/MIO5</text>
<text x="104.6" y="130.7">SPI_SCK/MIO6</text>
<text x="104.6" y="132.8">VCFG0/MIO7</text>
<text x="104.6" y="134.7">VCFG1/MIO8</text>
</g>
<g font-size="1.7" fill="#00f">
<text x="139.4" y="144.7">S2</text>
<text x="143.3" y="144.7">S1</text>
</g>
<g font-size="1.4">
<text x="30.9" y="1.4">5</text>
<text x="88.8" y="1.4">4</text>
<text x="146.7" y="1.4">3</text>
<text x="204.6" y="1.4">2</text>
<text x="262.6" y="1.4">1</text>
<text x=".5" y="26.1">D</text>
<text x="292" y="26.1">D</text>
<text x=".5" y="71.9">C</text>
<text x="292" y="71.9">C</text>
<text x=".5" y="117.8">B</text>
<text x="292" y="117.8">B</text>
<text x=".5" y="163.6">A</text>
<text x="292" y="163.6">A</text>
<text x="30.9" y="186.8">5</text>
<text x="88.8" y="186.8">4</text>
<text x="146.7" y="186.8">3</text>
<text x="204.6" y="186.8">2</text>
<text x="262.6" y="186.8">1</text>
</g>
</svg>
